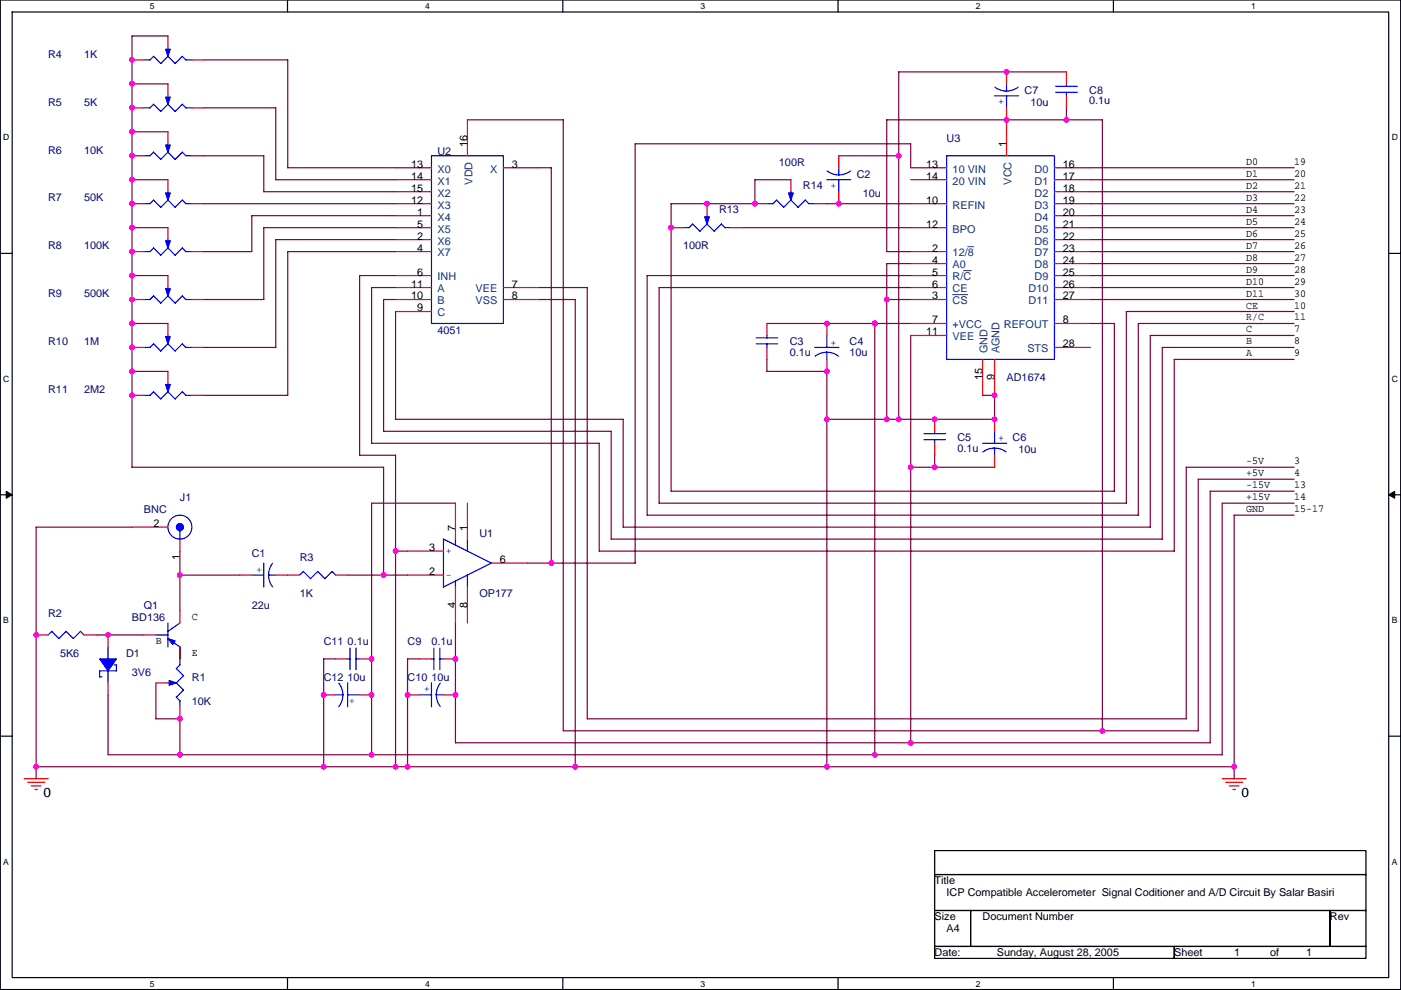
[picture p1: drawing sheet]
<svg xmlns="http://www.w3.org/2000/svg" width="297mm" height="210mm" viewBox="0 0 297 210" stroke-linecap="round" stroke-linejoin="round" font-family="sans-serif">
<path d="M0 0h297v209.8h-297zM2.6 2.5h291.8v204.8h-291.8z" fill="none" stroke="#000" stroke-width=".25"/>
<g fill="#fff">
<path d="M31.8 .3h1v2h-1z"/>
<path d="M31.8 207.5h1v2.1h-1z"/>
</g>
<path d="M61 0v2.5M61 207.3v2.5" fill="none" stroke="#000" stroke-width=".25"/>
<g fill="#fff">
<path d="M90.1 .3h1v2h-1z"/>
<path d="M90.1 207.5h1v2.1h-1z"/>
</g>
<path d="M119.3 0v2.5M119.3 207.3v2.5" fill="none" stroke="#000" stroke-width=".25"/>
<g fill="#fff">
<path d="M148.5 .3h1v2h-1z"/>
<path d="M148.5 207.5h1v2.1h-1z"/>
</g>
<path d="M177.7 0v2.5M177.7 207.3v2.5" fill="none" stroke="#000" stroke-width=".25"/>
<g fill="#fff">
<path d="M206.9 .3h1v2h-1z"/>
<path d="M206.9 207.5h1v2.1h-1z"/>
</g>
<path d="M236.1 0v2.5M236.1 207.3v2.5" fill="none" stroke="#000" stroke-width=".25"/>
<g fill="#fff">
<path d="M265.2 .3h1.1v2h-1.1z"/>
<path d="M265.2 207.5h1.1v2.1h-1.1z"/>
<path d="M.7 28.1h1.3v2.1h-1.3z"/>
<path d="M295.1 28.1h1.3v2.1h-1.3z"/>
<path d="M.7 79.3h1.3v2h-1.3z"/>
<path d="M295.1 79.3h1.3v2h-1.3z"/>
</g>
<path d="M0 53.7h2.6M294.4 53.7h2.6" fill="none" stroke="#000" stroke-width=".25"/>
<g fill="#fff">
<path d="M.7 130.5h1.2v2h-1.2z"/>
<path d="M295.1 130.5h1.2v2h-1.2z"/>
</g>
<path d="M0 104.9h2.6M294.4 104.9h2.6" fill="none" stroke="#000" stroke-width=".25"/>
<path d="M1.3 104.2l1.3 .7-1.3 .7zM294.4 104.9l1.3-.7v1.4z" fill="#000" stroke="#000" stroke-width=".21"/>
<g fill="#fff">
<path d="M.7 181.7h1.2v2h-1.2z"/>
<path d="M295.1 181.7h1.2v2h-1.2z"/>
</g>
<path d="M0 156.1h2.6M294.4 156.1h2.6M198.2 180.3h91.4v5.1h-91.4zM198.2 185.4h91.4v7.6h-91.4zM198.2 193h7.6v7.7h-7.6zM205.8 193h76.2v7.7h-76.2zM282 193h7.6v7.7h-7.6zM198.2 200.7h50.8v2.5h-50.8zM249 200.7h40.6v2.5h-40.6z" fill="none" stroke="#000" stroke-width=".25"/>
<g fill="none" stroke="#f00" stroke-width=".25">
<path d="M28 12.7h2.5M35.6 7.6v2.6M35.6 17.8v2.5M40.7 12.7h2.5M213.4 15.2v2.6M226.1 15.2v2.6M28 33h2.5M28 22.9h2.5M35.6 27.9v2.6M35.6 38.1v2.5M40.7 33h2.5M40.7 22.9h2.5"/>
<path d="M83.9 35.6h7.6M83.9 38.1h7.6M99.1 25.4v7.6M106.7 35.6h7.6M167.7 38.1v2.5M177.8 33v2.6M193.1 35.6h7.6M193.1 38.1h7.6M213.4 22.9v10.1M223.6 35.6h7.6M223.6 38.1h7.6M226.1 20.3v2.6"/>
<path d="M28 43.2h2.5M28 53.3h2.5M35.6 48.3v2.5M35.6 58.4v2.6M40.7 43.2h2.5M40.7 53.3h2.5M83.9 43.2h7.6M83.9 48.3h7.6M83.9 40.6h7.6M83.9 45.7h7.6M83.9 50.8h7.6M83.9 53.3h7.6"/>
<path d="M83.9 58.4h7.6M142.3 48.3h2.5M149.9 43.2v2.5M155 48.3h2.5M160.1 43.2h2.5M172.8 43.2h2.5M177.8 40.6v2.6M193.1 43.2h7.6M193.1 48.3h7.6M193.1 53.3h7.6M193.1 55.9h7.6M193.1 58.4h7.6"/>
<path d="M223.6 43.2h7.6M223.6 48.3h7.6M223.6 40.6h7.6M223.6 45.7h7.6M223.6 50.8h7.6M223.6 53.3h7.6M223.6 55.9h7.6M223.6 58.4h7.6M28 63.5h2.5M28 73.7h2.5M35.6 68.6v2.5M35.6 78.7v2.6"/>
<path d="M40.7 63.5h2.5M40.7 73.7h2.5M83.9 63.5h7.6M83.9 61h7.6M83.9 66h7.6M106.7 63.5h7.6M106.7 61h7.6M162.6 68.6v2.5M162.6 73.7v2.5M175.3 68.6v2.5M175.3 76.2v2.5M193.1 63.5h7.6"/>
<path d="M193.1 68.6h7.6M193.1 61h7.6M193.1 71.1h7.6M208.3 76.2v7.6M210.9 76.2v7.6M223.6 63.5h7.6M223.6 68.6h7.6M223.6 73.7h7.6M223.6 61h7.6M28 83.8h2.5M40.7 83.8h2.5M198.2 88.9v2.5"/>
<path d="M198.2 94v2.5M210.9 88.9v2.5M210.9 96.5v2.6M28 111.8h7.6M38.1 114.3v2.5M86.4 116.8h7.6M96.6 106.7v7.6M99.1 106.7v7.6M104.2 119.4h7.6M7.7 134.6h2.5M17.8 134.6h2.6M22.9 134.6v2.6"/>
<path d="M30.5 134.6h2.6M38.1 129.5v2.6M38.1 137.2v2.5M50.8 121.9h2.6M58.5 121.9h5M71.2 121.9h2.5M71.2 139.7h2.5M76.2 139.7h2.6M86.4 121.9h7.6M88.9 139.7h2.6M94 139.7h2.6M96.6 124.5v7.6"/>
<path d="M99.1 124.5v7.6M22.9 144.8v2.5M33.1 144.8h2.5M38.1 149.9v2.5M68.6 147.3h2.6M76.2 147.3h2.6M86.4 147.3h2.5M94 147.3h2.6M5.1 165.1h5.1M5.9 165.9h3.5M6.6 166.6h2.1M7.4 167.4h.5"/>
<path d="M259.1 165.1h5.1M259.9 165.9h3.5M260.6 166.6h2.1M261.4 167.4h.5"/>
</g>
<g fill="#00f" stroke="#00f" stroke-width=".25">
<path d="M35.1 40.9h1l-.5 1.5z" fill-rule="evenodd"/>
<path d="M35.1 61.2h1l-.5 1.5z" fill-rule="evenodd"/>
<path d="M149.4 46h1l-.5 1.5z" fill-rule="evenodd"/>
<path d="M35.1 30.7h1l-.5 1.6z" fill-rule="evenodd"/>
<path d="M35.1 10.4h1l-.5 1.5z" fill-rule="evenodd"/>
<path d="M35.9 144.3l1.5 .5-1.5 .5z" fill-rule="evenodd"/>
<path d="M35.6 135.4l1.5 .5-.5 .8z" fill-rule="evenodd"/>
<path d="M167.2 40.9h1l-.5 1.5z" fill-rule="evenodd"/>
<path d="M35.1 81.5h1l-.5 1.6z" fill-rule="evenodd"/>
<path d="M35.1 20.6h1l-.5 1.5z" fill-rule="evenodd"/>
<path d="M35.1 51.1h1l-.5 1.5z" fill-rule="evenodd"/>
<path d="M21.1 139.7h3.6l-1.8 2.5z" fill-rule="evenodd"/>
<path d="M35.1 71.4h1l-.5 1.5z" fill-rule="evenodd"/>
<circle cx="38.1" cy="111.8" r=".76"/>
</g>
<g fill="none" stroke="#00f" stroke-width=".25">
<path d="M30.5 12.7h1.3l.8-.8 1.5 1.6 1.5-1.6 1.5 1.6M35.6 10.2v.5M40.7 12.7h-1.3l-.7-.8-1.6 1.6M210.9 18.5l.9 .5 1.6 .3 1.1-.1 1.4-.7M213.4 17.8v1.5M223.8 19.6h4.6M223.8 18.3h4.6M226.1 17.8v.5M226.1 19.6v.7M30.5 33h1.3l.8-.7 1.5 1.5M30.5 22.9h1.3l.8-.8 1.5 1.5 1.5-1.5 1.5 1.5M34.1 33.8l1.5-1.5 1.5 1.5"/>
<path d="M35.6 20.3v.5M35.6 30.5v.5M39.4 22.9h1.3M39.4 22.9l-.7-.8-1.6 1.5M40.7 33h-1.3l-.7-.7-1.6 1.5M91.5 33h15.2v35.6h-15.2zM175.3 38.1h5.1M175.4 36.2l.9 .6 1.5 .3 1.1-.1 1.4-.8M177.8 35.6v1.5M177.8 38.1v2.5M200.7 33h22.9v43.2h-22.9zM210.9 20.3h5"/>
<path d="M213.4 20.3v2.6M30.5 43.2h1.3l.8-.8 1.5 1.6 1.5-1.6 1.5 1.6M30.5 53.3h1.3l.8-.7 1.5 1.5 1.5-1.5 1.5 1.5M35.6 40.6v.6M35.6 50.8v.5M39.4 53.3h1.3M39.4 53.4l-.7-.8-1.6 1.5M40.7 43.2h-1.3l-.7-.8-1.6 1.5M144.8 48.3h1.3l.8-.8 1.5 1.5M149.9 45.7v.5M155 48.3h-1.3l-.7-.8-1.6 1.5-1.5-1.5-1.5 1.5M162.6 43.2h1.3l.7-.8 1.6 1.6 1.5-1.6 1.5 1.6 1.5-1.6 .8 .8"/>
<path d="M167.7 40.6v.6M171.5 43.2h1.3M30.5 63.5h1.3l.8-.8 1.5 1.6 1.5-1.6 1.5 1.6M30.5 73.7h1.3l.8-.8 1.5 1.5 1.5-1.5 1.5 1.5M35.6 61v.5M35.6 71.1v.5M40.7 63.5h-1.3l-.7-.8-1.6 1.6M40.7 73.7h-1.3l-.7-.8-1.6 1.5M160.3 72.9h4.6M160.3 71.6h4.6M162.6 71.1v.5M162.6 72.9v.8"/>
<path d="M172.8 73.7h5.1M172.8 75.5l.9-.5 1.6-.3 1.6 .3 .9 .5M175.3 71.1v2.6M175.3 74.7v1.5M30.5 83.8h1.3l.8-.7 1.5 1.5 1.5-1.5 1.5 1.5M35.6 81.3v.5M39.4 83.8h1.3M39.4 83.8l-.7-.7-1.6 1.5M195.9 93.2h4.6M195.9 92h4.6M198.2 91.4v.6M198.2 93.2v.8"/>
<path d="M208.3 94h5.1M208.4 95.8l.9-.5 1.6-.3 1.5 .3 .9 .5M210.9 91.4v2.6M210.9 95v1.5M38.1 112.5v1.8M55.9 119.4v5.1M57.8 119.4l-.6 1-.3 1.5 .3 1.6 .6 .9M94 114.3l10.2 5.1-10.2 5.1v-10.2M96.6 114.3v1.3M99.1 114.3v2.6M11 133.9l-.8 .7M14 133.9l-1.5 1.5-1.5-1.5"/>
<path d="M17.1 133.9l.7 .7M17.1 133.9l-1.6 1.5-1.5-1.5M22.9 137.2v2.5M33.1 134.6h2.5M35.6 135.4l2.5 1.8M35.6 132.1v5.1M38.1 139.7v1.3l-.7 .7 1.5 1.6-1.5 1.5M38.1 132.1l-2.5 1.8M53.4 121.9h2.5M56.9 121.9h1.6M63.5 121.9l.8-.7 1.5 1.5 1.6-1.5 1.5 1.5M71.2 121.9l-.8-.7-1.5 1.5"/>
<path d="M73.7 139.7h.5M74.2 137.4v4.6M75.5 139.7h.7M75.5 137.4v4.6M91.5 139.7h.5M92 137.4v4.6M93.3 139.7h.7M93.3 137.4v4.6M96.6 123.2v1.3M99.1 121.9v2.6M21.1 142.2v1.3h.5M22.9 142.2v2.6"/>
<path d="M24.2 141h.5v1.2h-3.6M35.6 144.8h.5M37.4 144.8l1.5 1.5-1.5 1.5 .7 .8v1.3M71.2 147.3h1.5M71.8 144.8l.6 1 .3 1.5-.2 1.1-.7 1.4M73.7 147.3h2.5M73.7 144.8v5.1M88.9 147.3h2.6M91.5 144.8v5.1M92.5 147.3h1.5M93.3 144.8l-.5 1-.3 1.5 .3 1.6 .5 .9"/>
<circle cx="38.1" cy="111.8" r="2.54"/>
</g>
<path d="M204.3 57.4h1.6M205.2 52.3h1.3M202 62.5h3.2" fill="none" stroke="#004080" stroke-width=".21"/>
<g fill="none" stroke="#800040" stroke-width=".25">
<path d="M28 17.8h7.6M35.6 7.6h-7.6v91.5h53.3v22.8M43.2 12.7h17.8v22.9h22.9M226.1 15.2h-35.6v73.7M28 38.1h7.6M28 27.9h7.6M43.2 22.9h15.3v15.2h25.4M43.2 33h12.7v7.7l28-.1M99.1 25.4h20.3v129.6l134.7-.1-.1-53.3h20.4M114.3 35.6h2.6v83.8M167.7 38.1h-7.6v5.1h-17.8v61l94-.1M177.8 33h12.8"/>
<path d="M193.1 35.6v-5.1h-58.4v88.9h-22.9M226.1 22.9v2.5M231.2 38.1h43.2M231.2 35.6h43.2M28 48.3h7.6M28 58.4h7.6M43.2 43.2h40.7M55.9 48.3h28M55.9 48.3v15.2h-12.7M58.5 50.8h25.4M58.5 50.8v22.9h-15.3M83.9 45.7h-30.5v7.6h-10.2"/>
<path d="M83.9 53.3h-22.9v30.5h-17.8M83.9 58.4h-7.7v38.1h7.7v66.1M157.5 48.3h35.6M175.3 43.2h17.8M188 53.4v-28h45.7v129.6M188 53.3h5.1M193.1 58.4h-55.9v50.8h104.1v-40.6h33.1M193.1 55.9h-5.1v33M231.2 43.2h43.2M231.2 48.3h43.2M231.2 53.3h43.2M231.2 55.9h43.2"/>
<path d="M231.2 58.4h43.2M231.2 40.6h43.2M231.2 45.7h43.2M231.2 50.8h43.2M28 68.6h7.6M28 78.7h7.6M83.9 66v22.9h48.2v22.9h111.8v-40.7h30.5M83.9 61h-5.1v33h48.3l-.1 22.9M83.9 63.5h-2.6v28l48.3-.1v22.9h116.8v-40.6h28M114.3 63.5h7.7v99.1M114.3 61h10.2v91.4h127v-53.3h22.9M162.6 68.6h30.5"/>
<path d="M162.6 76.2v2.5h12.7v83.9M185.5 68.6v91.4M188 63.5h5.1M193.1 71.1v86.4M193.1 61h-53.4v45.7h99.1v-40.7h35.6M231.2 61h43.2M231.2 68.6h5.1M231.2 63.5h43.2M236.3 68.6v35.6M274.4 76.2h-25.4v40.7M193.1 99.1h17.8M198.2 96.5v2.6"/>
<path d="M208.3 83.8h2.6v5.1h-35.6M28 111.8h-20.3v53.3M38.1 116.8v12.8M83.9 116.8h2.5M96.6 106.7h-17.8v53.3M127 116.8h122M274.4 104.1h-17.8v53.4h-160v-25.4M274.4 109.2h-12.7v55.9M274.4 106.7h-15.3v53.3h-236.2v-12.7M20.4 134.6h10.1M38.1 121.9h12.8M38.1 137.2v2.5"/>
<path d="M71.2 139.7h-2.6v22.9M73.7 121.9h12.7M89 139.7h-2.6v22.9M33.1 144.8v7.6h5v7.6M7.7 162.6h254"/>
</g>
<g fill="#f0f" stroke="#f0f" stroke-width=".25">
<circle cx="7.7" cy="134.6" r=".51"/>
<circle cx="78.8" cy="139.7" r=".51"/>
<circle cx="22.9" cy="134.6" r=".51"/>
<circle cx="38.1" cy="121.9" r=".51"/>
<circle cx="81.3" cy="121.9" r=".51"/>
<circle cx="185.5" cy="68.6" r=".51"/>
<circle cx="185.5" cy="160" r=".51"/>
<circle cx="175.3" cy="68.6" r=".51"/>
<circle cx="175.3" cy="78.7" r=".51"/>
<circle cx="193.1" cy="99.1" r=".51"/>
<circle cx="193.1" cy="157.5" r=".51"/>
<circle cx="149.9" cy="43.2" r=".51"/>
<circle cx="160.1" cy="43.2" r=".51"/>
<circle cx="177.8" cy="43.2" r=".51"/>
<circle cx="213.4" cy="25.4" r=".51"/>
<circle cx="226.1" cy="25.4" r=".51"/>
<circle cx="142.3" cy="48.3" r=".51"/>
<circle cx="233.7" cy="154.9" r=".51"/>
<circle cx="7.7" cy="162.6" r=".51"/>
<circle cx="68.6" cy="162.6" r=".51"/>
<circle cx="175.3" cy="88.9" r=".51"/>
<circle cx="175.3" cy="162.6" r=".51"/>
<circle cx="213.4" cy="15.2" r=".51"/>
<circle cx="198.2" cy="88.9" r=".51"/>
<circle cx="198.2" cy="99.1" r=".51"/>
<circle cx="190.5" cy="33" r=".51"/>
<circle cx="190.5" cy="88.9" r=".51"/>
<circle cx="188" cy="88.9" r=".51"/>
<circle cx="188" cy="63.5" r=".51"/>
<circle cx="210.9" cy="83.8" r=".51"/>
<circle cx="86.4" cy="147.3" r=".51"/>
<circle cx="122" cy="162.6" r=".51"/>
<circle cx="86.4" cy="162.6" r=".51"/>
<circle cx="96.6" cy="139.7" r=".51"/>
<circle cx="96.6" cy="147.3" r=".51"/>
<circle cx="68.6" cy="147.3" r=".51"/>
<circle cx="210.9" cy="88.9" r=".51"/>
<circle cx="261.7" cy="162.6" r=".51"/>
<circle cx="28" cy="12.7" r=".51"/>
<circle cx="28" cy="58.4" r=".51"/>
<circle cx="28" cy="48.3" r=".51"/>
<circle cx="28" cy="27.9" r=".51"/>
<circle cx="28" cy="78.7" r=".51"/>
<circle cx="28" cy="68.6" r=".51"/>
<circle cx="28" cy="17.8" r=".51"/>
<circle cx="28" cy="33" r=".51"/>
<circle cx="28" cy="43.2" r=".51"/>
<circle cx="28" cy="38.1" r=".51"/>
<circle cx="28" cy="53.3" r=".51"/>
<circle cx="28" cy="73.7" r=".51"/>
<circle cx="28" cy="83.8" r=".51"/>
<circle cx="28" cy="22.9" r=".51"/>
<circle cx="28" cy="63.5" r=".51"/>
<circle cx="116.9" cy="119.4" r=".51"/>
<circle cx="83.9" cy="116.8" r=".51"/>
<circle cx="83.9" cy="162.6" r=".51"/>
<circle cx="38.1" cy="160" r=".51"/>
<circle cx="78.8" cy="160" r=".51"/>
<circle cx="78.8" cy="147.3" r=".51"/>
<circle cx="38.1" cy="152.4" r=".51"/>
</g>
<g font-size="2.8">
<text x="9.2" y="168.9">0</text>
<text x="263.2" y="168.9">0</text>
</g>
<g font-size="2.3" fill="#000080">
<text x="10.2" y="12.2">R4</text>
<text x="17.8" y="12.2">1K</text>
<text x="10.2" y="22.4">R5</text>
<text x="17.8" y="22.4">5K</text>
<text x="217.2" y="19.9">C7</text>
<text x="218.5" y="22.4">10u</text>
<text x="230.9" y="19.9">C8</text>
<text x="230.9" y="22.1">0.1u</text>
<text x="10.2" y="32.6">R6</text>
<text x="17.8" y="32.6">10K</text>
<text x="92.8" y="32.8">U2</text>
<text x="165.1" y="35.1">100R</text>
<text x="200.7" y="30">U3</text>
<text x="170.2" y="40.2">R14</text>
<text x="181.7" y="37.6">C2</text>
<text x="182.9" y="41.7">10u</text>
<text x="10.2" y="42.7">R7</text>
<text x="17.8" y="42.7">50K</text>
<text x="152.4" y="45.3">R13</text>
<text x="10.2" y="52.9">R8</text>
<text x="17.8" y="52.9">100K</text>
<text x="144.8" y="52.9">100R</text>
<text x="10.2" y="63">R9</text>
<text x="17.8" y="63">500K</text>
<text x="92.8" y="70.9">4051</text>
<text x="10.2" y="73.2">R10</text>
<text x="17.8" y="73.2">1M</text>
<text x="167.4" y="73.2">C3</text>
<text x="167.4" y="75.5">0.1u</text>
<text x="180.1" y="73.2">C4</text>
<text x="180.1" y="75.5">10u</text>
<text x="10.2" y="83.4">R11</text>
<text x="17.8" y="83.4">2M2</text>
<text x="213.4" y="80.8">AD1674</text>
<text x="203" y="93.5">C5</text>
<text x="203" y="95.8">0.1u</text>
<text x="214.7" y="93.5">C6</text>
<text x="215.9" y="96.1">10u</text>
<text x="38.1" y="106.2">J1</text>
<text x="30.5" y="108.8">BNC</text>
<text x="101.6" y="113.8">U1</text>
<text x="53.4" y="118.2">C1</text>
<text x="63.5" y="118.9">R3</text>
<text x="10.2" y="130.9">R2</text>
<text x="28" y="131.6">BD136</text>
<text x="30.5" y="129.1">Q1</text>
<text x="53.4" y="129.1">22u</text>
<text x="63.5" y="126.5">1K</text>
<text x="101.6" y="126.5">OP177</text>
<text x="68.6" y="136.7">C11 0.1u</text>
<text x="86.4" y="136.7">C9</text>
<text x="91.5" y="136.7">0.1u</text>
<text x="12.7" y="139.2">5K6</text>
<text x="26.7" y="139.2">D1</text>
<text x="28" y="143.3">3V6</text>
<text x="40.7" y="144.3">R1</text>
<text x="40.7" y="149.4">10K</text>
<text x="68.6" y="144.3">C12 10u</text>
<text x="86.4" y="144.3">C10 10u</text>
</g>
<g font-size="2.3" fill="#00f">
<text x="212.9" y="21" transform="rotate(180 212.9 21)">+</text>
<text x="177.3" y="38.7" transform="rotate(180 177.3 38.7)">+</text>
<text x="176.1" y="73.3">+</text>
<text x="211.6" y="93.6">+</text>
<text x="94.5" y="117.5">+</text>
<text x="55.6" y="121.4" transform="rotate(-90 55.6 121.4)">+</text>
<text x="94.5" y="122.6">-</text>
<text x="74" y="148.1" transform="rotate(90 74 148.1)">+</text>
<text x="91.1" y="146.8" transform="rotate(-90 91.1 146.8)">+</text>
</g>
<g font-size="2.3">
<text x="87.1" y="35.6">13</text>
<text x="99.1" y="31.2" transform="rotate(-90 99.1 31.2)">16</text>
<text x="108.5" y="35.6">3</text>
<text x="196.4" y="35.6">13</text>
<text x="213.4" y="31.2" transform="rotate(-90 213.4 31.2)">1</text>
<text x="225.3" y="35.6">16</text>
<text x="264.2" y="34.9">D0</text>
<text x="274.4" y="34.9">19</text>
<text x="87.1" y="38.1">14</text>
<text x="87.1" y="40.6">15</text>
<text x="196.4" y="38.1">14</text>
<text x="225.3" y="38.1">17</text>
<text x="225.3" y="40.6">18</text>
<text x="264.2" y="37.5">D1</text>
<text x="264.2" y="40">D2</text>
<text x="274.4" y="40">21</text>
<text x="274.4" y="37.5">20</text>
<text x="87.1" y="43.2">12</text>
<text x="88.4" y="45.7">1</text>
<text x="196.4" y="43.2">10</text>
<text x="225.3" y="43.2">19</text>
<text x="225.3" y="45.7">20</text>
<text x="264.2" y="42.6">D3</text>
<text x="264.2" y="45.1">D4</text>
<text x="264.2" y="47.6">D5</text>
<text x="274.4" y="42.6">22</text>
<text x="274.4" y="45.1">23</text>
<text x="274.4" y="47.6">24</text>
<text x="88.4" y="48.3">5</text>
<text x="88.4" y="50.8">2</text>
<text x="88.4" y="53.3">4</text>
<text x="196.4" y="48.3">12</text>
<text x="197.6" y="53.3">2</text>
<text x="225.3" y="48.3">21</text>
<text x="225.3" y="50.8">22</text>
<text x="225.3" y="53.3">23</text>
<text x="264.2" y="50.2">D6</text>
<text x="264.2" y="52.7">D7</text>
<text x="274.4" y="50.2">25</text>
<text x="274.4" y="52.7">26</text>
<text x="88.4" y="58.4">6</text>
<text x="197.6" y="55.9">4</text>
<text x="197.6" y="58.4">5</text>
<text x="225.3" y="55.9">24</text>
<text x="225.3" y="58.4">25</text>
<text x="264.2" y="55.3">D8</text>
<text x="264.2" y="57.8">D9</text>
<text x="274.4" y="55.3">27</text>
<text x="274.4" y="57.8">28</text>
<text x="87.1" y="61">11</text>
<text x="87.1" y="63.5">10</text>
<text x="108.5" y="63.5">8</text>
<text x="108.5" y="61">7</text>
<text x="197.6" y="63.5">3</text>
<text x="197.6" y="61">6</text>
<text x="225.3" y="61">26</text>
<text x="225.3" y="63.5">27</text>
<text x="264.2" y="65.4">CE</text>
<text x="264.2" y="60.3">D10</text>
<text x="264.2" y="62.9">D11</text>
<text x="274.4" y="60.3">29</text>
<text x="274.4" y="62.9">30</text>
<text x="274.4" y="65.4">10</text>
<text x="88.4" y="66">9</text>
<text x="196.4" y="71.1">11</text>
<text x="197.6" y="68.6">7</text>
<text x="225.3" y="68.6">8</text>
<text x="264.2" y="70.5">C</text>
<text x="264.2" y="68">R/C</text>
<text x="274.4" y="68">11</text>
<text x="274.4" y="70.5">7</text>
<text x="225.3" y="73.7">28</text>
<text x="264.2" y="75.6">A</text>
<text x="264.2" y="73">B</text>
<text x="274.4" y="73">8</text>
<text x="274.4" y="75.6">9</text>
<text x="208.3" y="80.6" transform="rotate(-90 208.3 80.6)">15</text>
<text x="210.9" y="80.6" transform="rotate(-90 210.9 80.6)">9</text>
<text x="264.2" y="101">+5V</text>
<text x="264.2" y="98.4">-5V</text>
<text x="274.4" y="98.4">3</text>
<text x="274.4" y="101">4</text>
<text x="264.2" y="106.1">+15V</text>
<text x="264.2" y="103.5">-15V</text>
<text x="274.4" y="103.5">13</text>
<text x="274.4" y="106.1">14</text>
<text x="32.5" y="111.8">2</text>
<text x="96.6" y="112.5" transform="rotate(-90 96.6 112.5)">7</text>
<text x="99.1" y="112.5" transform="rotate(-90 99.1 112.5)">1</text>
<text x="264.2" y="108.6">GND</text>
<text x="274.4" y="108.6">15-17</text>
<text x="38.1" y="118.7" transform="rotate(-90 38.1 118.7)">1</text>
<text x="91" y="116.8">3</text>
<text x="106" y="119.4">6</text>
<text x="91" y="121.9">2</text>
<text x="40.7" y="131.5">C</text>
<text x="96.6" y="128.9" transform="rotate(-90 96.6 128.9)">4</text>
<text x="99.1" y="128.9" transform="rotate(-90 99.1 128.9)">8</text>
<text x="33.1" y="136.5">B</text>
<text x="40.7" y="139.1">E</text>
<text x="198.2" y="187.5">Title</text>
<text x="200.7" y="190">ICP Compatible Accelerometer Signal Coditioner and A/D Circuit By Salar Basiri</text>
<text x="198.2" y="195.1">Size</text>
<text x="200.7" y="197.7">A4</text>
<text x="208.3" y="195.1">Document Number</text>
<text x="282" y="195.1">Rev</text>
<text x="198.2" y="202.7">Date:</text>
<text x="211.4" y="202.7">Sunday, August 28, 2005</text>
<text x="249" y="202.7">Sheet</text>
<text x="261.7" y="202.7">1</text>
<text x="269.3" y="202.7">of</text>
<text x="276.9" y="202.7">1</text>
</g>
<g font-size="2.3" fill="#004080">
<text x="92.8" y="36.6">X0</text>
<text x="92.8" y="39.1">X1</text>
<text x="92.8" y="41.7">X2</text>
<text x="100.2" y="39.2" transform="rotate(-90 100.2 39.2)">VDD</text>
<text x="103.9" y="36.6">X</text>
<text x="202" y="36.6">10 VIN</text>
<text x="202" y="39.1">20 VIN</text>
<text x="214.5" y="39.2" transform="rotate(-90 214.5 39.2)">VCC</text>
<text x="219.3" y="36.6">D0</text>
<text x="219.3" y="39.1">D1</text>
<text x="219.3" y="41.7">D2</text>
<text x="92.8" y="44.2">X3</text>
<text x="92.8" y="46.8">X4</text>
<text x="202" y="44.2">REFIN</text>
<text x="219.3" y="44.2">D3</text>
<text x="219.3" y="46.8">D4</text>
<text x="92.8" y="49.3">X5</text>
<text x="92.8" y="51.8">X6</text>
<text x="202" y="49.3">BPO</text>
<text x="219.3" y="49.3">D5</text>
<text x="219.3" y="51.8">D6</text>
<text x="92.8" y="54.4">X7</text>
<text x="92.8" y="59.5">INH</text>
<text x="202" y="54.4">12/8</text>
<text x="202" y="56.9">A0</text>
<text x="202" y="59.5">R/C</text>
<text x="219.3" y="54.4">D7</text>
<text x="219.3" y="56.9">D8</text>
<text x="219.3" y="59.5">D9</text>
<text x="92.8" y="62">A</text>
<text x="92.8" y="64.5">B</text>
<text x="100.8" y="64.5">VSS</text>
<text x="100.8" y="62">VEE</text>
<text x="202" y="64.5">CS</text>
<text x="202" y="62">CE</text>
<text x="218.1" y="62">D10</text>
<text x="218.1" y="64.5">D11</text>
<text x="92.8" y="67.1">C</text>
<text x="202" y="69.6">+VCC</text>
<text x="212.8" y="69.6">REFOUT</text>
<text x="202" y="72.2">VEE</text>
<text x="209.4" y="74.9" transform="rotate(-90 209.4 74.9)">GND</text>
<text x="211.9" y="74.9" transform="rotate(-90 211.9 74.9)">AGND</text>
<text x="217.8" y="74.7">STS</text>
</g>
<g font-size="1.8">
<text x="31.8" y="1.9">5</text>
<text x="90.1" y="1.9">4</text>
<text x="148.5" y="1.9">3</text>
<text x="206.9" y="1.9">2</text>
<text x="265.2" y="1.9">1</text>
<text x=".7" y="29.8">D</text>
<text x="295.1" y="29.8">D</text>
<text x=".7" y="81">C</text>
<text x="295.1" y="81">C</text>
<text x=".7" y="132.1">B</text>
<text x="295.1" y="132.1">B</text>
<text x=".7" y="183.3">A</text>
<text x="295.1" y="183.3">A</text>
<text x="31.8" y="209.2">5</text>
<text x="90.1" y="209.2">4</text>
<text x="148.5" y="209.2">3</text>
<text x="206.9" y="209.2">2</text>
<text x="265.2" y="209.2">1</text>
</g>
</svg>
